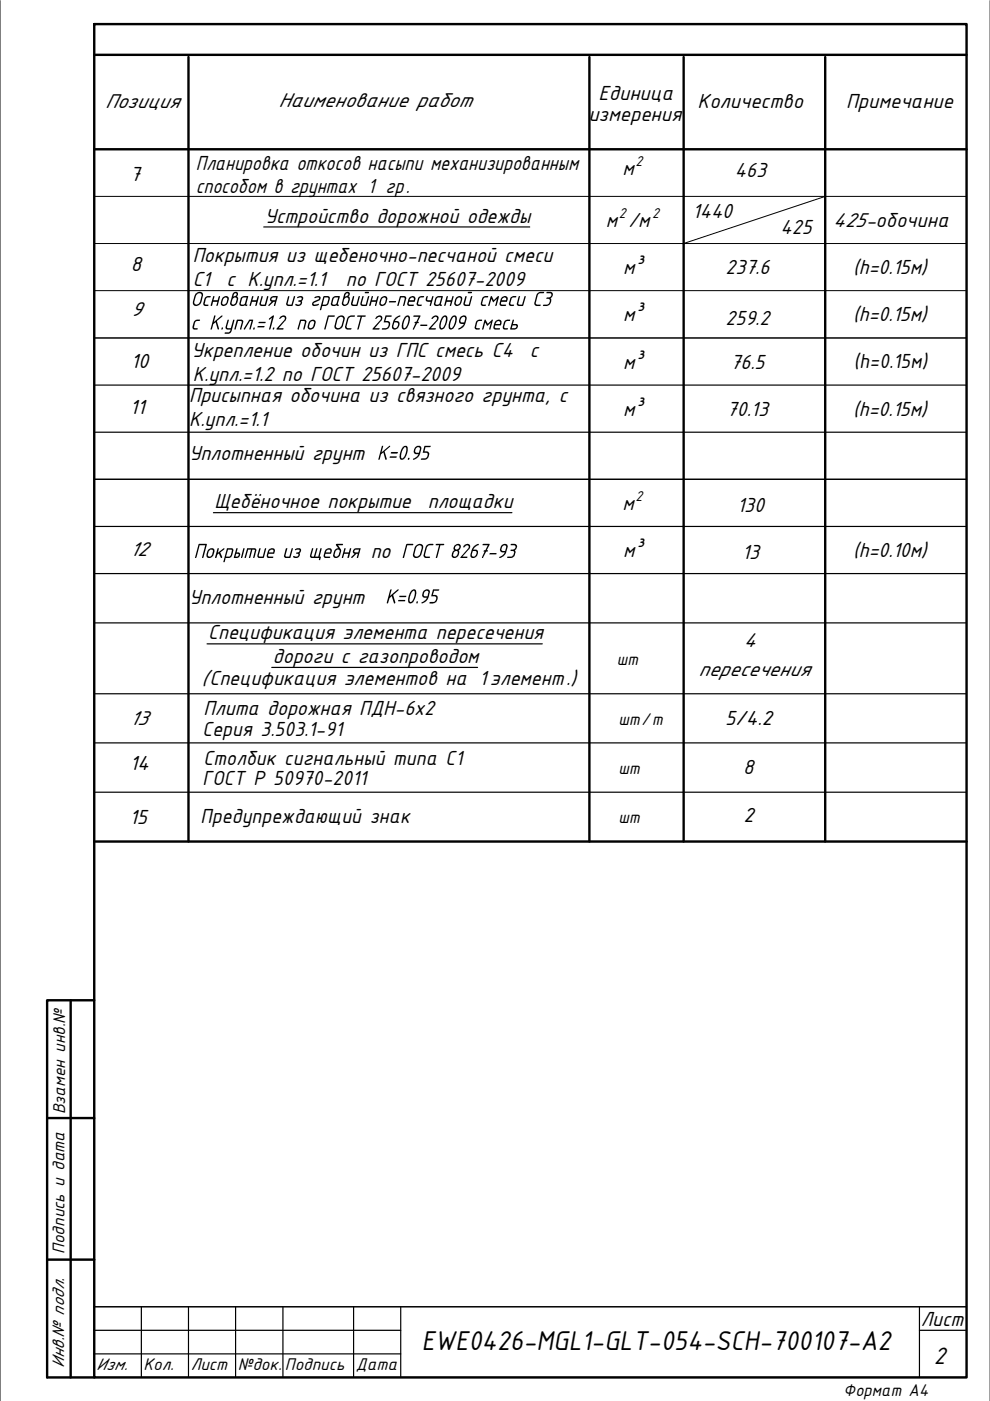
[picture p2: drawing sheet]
<svg xmlns="http://www.w3.org/2000/svg" width="210mm" height="297mm" viewBox="0 0 210 297" stroke-linecap="round" stroke-linejoin="round" font-family="sans-serif">
<!-- layer: 0 -->
<path d="M0 .1v296.9M209.9 .1v296.9M20 31.7h184.9M20 51.6h184.9M20 41.6h184.9M175 41.6l-30.1 10M20 61.6h184.9M20 71.7h184.9M20 277.1h184.9" fill="none" stroke="#000" stroke-width=".21"/>
<g fill="#000">
<path d="M41.2 68.1l.6-.3h.6l-.1 .3h-.6l-.3 .2-.3 1.1 .2 .2h.6v.2l-.7 .1a.45 .45 0 0 1-.4-.6zM45.4 67l.3-.1-.4 1.4 1.6-1.4h.3l-.1 .2-1.1 1 .4 1.6-.1 .2-.6-1.6-.5 .4-.3 1.1h-.3zM47 69.5h.3l-.2 .4-.2-.1zM48.2 67.8h.3l-.4 1.5 .2 .3h.6l.5-1.7 .2-.1 .1 .1-.7 2.5-.5 .4h-.8l.1-.3 .8-.1 .3-.5h-.8l-.3-.3zM50.2 67.8h1l.4 .2-.5 1.9-.2-.1 .4-1.4-.2-.3h-.6l-.5 1.7h-.3zM52.8 67.8h.9l-.6 2-.1 .1-.1-.2 .4-1.6h-.3l-1 1.7-.3 .1v-.2zM53.8 69.5h.2l-.2 .4-.1-.1zM57.1 67.5l.7-.6h.3l-.9 3-.2-.1 .7-2.4-.5 .4h-.2zM57.9 69.5h.3l-.2 .4-.2-.1zM59.4 67.3l.5-.4h.4l.3 .2 .1 .5-1.6 2h1l-.1 .3h-1.3l-.1-.2 1.8-2a.43 .43 0 0 0-.4-.5 .43 .43 0 0 0-.5 .3l-.3 .1zM82.5 63.9l1.4-.1 .1 .2-.1 .1h-1.4zM84.8 62.8h1l.3 .2v.3l-.5 1.6-.2-.1 .4-1.4-.2-.3h-.6l-.5 1.7h-.3z"/>
<path d="M88.8 63l.4-.2h.7l-.1 .3h-.7l-.2 .2-.3 1.2 .8 .1-.1 .3h-.6l-.4-.3zM89.1 68.9l.1-.1 1.4 .1-.1 .2h-1.3zM90.4 62.9h.3l-.1 .5 .1 .3h.7l.3-.9h.2l-.6 2.1-.2-.2 .2-.7h-.8l-.2-.2zM91.5 67.5l.7-.6 .6 .1 .2 .3-.2 .7-1.4 1.6h1v.2l-1.4 .1-.1-.3 1.7-1.9a.42 .42 0 0 0-.3-.5 .42 .42 0 0 0-.5 .3l-.2 .1zM94.7 62.9l.3-.1-.2 .9h.9l.2-.8h.3l-.7 2-.1-.2 .2-.7h-.9l-.3 .8h-.2zM101 68.1l.6-.3h.6v.3h-.7l-.3 .3-.3 1 .2 .2h.6l-.1 .3-.8-.1-.2-.3zM102.4 63l.4-.2h.7l-.1 .3h-.6l-.3 .2-.3 1.2 .8 .1v.1l-.1 .2h-.5a.45 .45 0 0 1-.5-.6zM102.7 67.8h.3l.4 .9 1-.9h.1l-.6 2.1-.2-.2 .4-1.3-.8 .7-.4-.7-.4 1.3-.1 .2-.2-.1zM104.1 62.8l.2 .1 .4 .8 .8-.8 .3-.1-.6 2h-.2l.4-1.4-.8 .7-.4-.7-.4 1.4h-.3zM106.9 68.1l.5-.3h.8l-.1 .3h-.6l-.3 .2-.3 1.1 .8 .3-.1 .2h-.6a.45 .45 0 0 1-.4-.6zM108.3 63.1l.5-.3h.7l-.2 .3h-.7l-.1 .2-.3 1.2 .8 .1-.2 .3h-.6l-.3-.3zM110 62.9l.2-.1 .1 .1-.4 1.6 .8 .1 .5-1.7 .3-.1-.7 2.1h-.9l-.3-.3z"/>
<path d="M113.8 62.3l.7-.4h.9l-.1 .3h-.9l-.4 .4-.4 1.7 .2 .3h.8l-.1 .3-.9-.1-.3-.3zM115.9 62l.9-.1 .3 .2 .1 .5-.5 .6 .2 .2v.4l-.3 .7-.6 .4h-.8v-.3h.8l.4-.2 .1-.9-.7-.3 1-.4a.37 .37 0 0 0 .1-.4 .37 .37 0 0 0-.4-.2h-.6zM90 94.6l1.3-.1-.2 .3h-.9l-.2 .9 .8 .1 .2 .5-.2 .6-.3 .5-1.2 .1 .1-.3 .9-.1 .4-.6-.1-.5-1-.1zM62.6 116.4l1-.2 .2 .3v.5a.52 .52 0 0 0-.2 .7l-.5 .6h-.5a.28 .28 0 0 1-.4-.1 .28 .28 0 0 1 .1-.4l.6 .2a.33 .33 0 0 0 .4-.4 .33 .33 0 0 0-.5-.2v-.2l.2-.1a.32 .32 0 0 0 .4-.2 .32 .32 0 0 0-.1-.4l-.7 .2zM66.1 116.3l.3-.1v.2l-.3 1.6h.4l.5-1.7 .3-.1-.5 1.8h.7l.4-1.7 .3-.1-.4 1.8 .2 .1-.2 .6h-.2l.1-.4h-1.7l-.2-.2-.1-.2zM73 116.3h.3l-.2 .8h.9l.2-.8 .3-.1-.6 2.1-.2-.1 .2-.8h-.9l-.2 .8-.3 .1zM102.4 115.3h1.4v.2l-.6 1.2h.3l-.1 .2-.3 .1-.7 1.2-.2 .1 .5-1.3-.2-.2 .4-.1 .5-1.1h-1.1zM103.8 117.3l1.4-.1 .1 .2-.1 .1h-1.4zM108.3 115.3l1.1 .1 .2 .2v.5l-.5 .6 .2 .5-.3 .8-.6 .3h-.8l.1-.3h.8l.3-.3 .2-.5-.1-.3-.6-.1-.1-.2 .7-.1 .4-.3a.37 .37 0 0 0 0-.4 .37 .37 0 0 0-.3-.2h-.7zM91.8 125h1.3l-.1 .3h-1l-.2 .8 .8 .2 .2 .6-.3 .6-.4 .4-1 .1-.1-.1 .1-.2 1.1-.2 .3-.6-.3-.5h-.8z"/>
<path d="M54.8 68.3l1.5-.1v.2l-.1 .1h-1.3zM54.7 69.2l1.3-.1 .1 .2-.1 .1h-1.4z"/>
<path d="M87.1 63.2l-.3 .5h.9l.1-.2a.39 .39 0 0 0-.2-.4 .39 .39 0 0 0-.5 .1zM86.8 63.1l.3-.2 .5-.1 .5 .4-.2 .8h-1.2v.5l1 .1-.1 .3h-.9l-.3-.3 .2-1.2z"/>
<path d="M92.8 63.1l-.3 .3-.2 1 .2 .2 .6-.1 .5-1.4zM92.4 63.1l.5-.3 1 .1-.4 1.6a.2 .2 0 0 1 .2 .2 .2 .2 0 0 1-.2 .2 .2 .2 0 0 1-.2-.1l-.9 .1-.3-.2-.1-.4z"/>
<path d="M94.1 67.2l-.5 .8-.2 1a.34 .34 0 0 0 .1 .5 .34 .34 0 0 0 .5-.1l.4-1 .2-.7a.35 .35 0 0 0-.1-.4 .35 .35 0 0 0-.4-.1zM93.9 67.1l.3-.2h.4l.2 .3 .1 .6-.6 1.6-.2 .3-.6 .2-.4-.4v-.7l.2-.7z"/>
<path d="M96.7 63.1l.6-.3 .5 .1 .2 .2-.3 1.3-.7 .5-.4-.1-.3-.3zM97.1 63.1l-.3 .4-.2 .6a.45 .45 0 0 0 .5 .5 .45 .45 0 0 0 .4-.5l.2-.6a.38 .38 0 0 0-.2-.4 .38 .38 0 0 0-.4 0z"/>
<path d="M96.1 67.2l-.5 .8-.2 1a.33 .33 0 0 0 .1 .5 .33 .33 0 0 0 .5-.1l.4-.7 .2-1a.35 .35 0 0 0-.1-.4 .35 .35 0 0 0-.4-.1zM95.8 67.2l.4-.3h.4l.2 .3 .1 .6-.6 1.7-.2 .2-.6 .2-.4-.4v-.7l.3-.9z"/>
<path d="M97.9 67.3l-.3 .6 .2 .5h.6l.2-.8a.41 .41 0 0 0-.2-.4 .41 .41 0 0 0-.5 .1zM97.5 67.4l.7-.5h.5l.2 .4-.4 1.7-1 .8a.19 .19 0 0 1-.3 0 .19 .19 0 0 1 0-.2 .19 .19 0 0 1 .3-.1l.8-.8h-.6l-.3-.3z"/>
<path d="M98.6 62.9l.3-.1-.3 1.6 .1 .2h.7l.4-1.7 .2-.1 .2 .1-.7 2h-.9l-.3-.2v-.4zM99.2 62l.8-.1 .1 .2-.9 .1z"/>
<path d="M105.3 68.2l-.2 .5h.9v-.2a.38 .38 0 0 0-.2-.4 .38 .38 0 0 0-.5 .1zM105 68.2l.7-.4h.3l.3 .3-.1 .9h-1.2l-.1 .3 .2 .3h.9v.2l-.1 .1h-.9a.45 .45 0 0 1-.4-.6z"/>
<path d="M106.6 63.2l-.2 .5h.9v-.2a.39 .39 0 0 0-.2-.4 .39 .39 0 0 0-.5 .1zM106.4 63l.8-.2 .4 .3-.1 .9h-1.2l-.1 .3 .2 .3h.9l-.2 .3h-.8l-.4-.3 .2-1.1z"/>
<path d="M108.7 67.8h.3l-.2 .9h.8l.2 .6-.5 .5-1.1 .1v-.2zM108.7 69l-.2 .6h.6a.3 .3 0 0 0 .4-.3 .3 .3 0 0 0-.2-.3z"/>
<path d="M88.3 94.9l-.3 .7 .2 .4h.6l.2-.8a.39 .39 0 0 0-.2-.4 .39 .39 0 0 0-.5 .1zM88.1 94.8l.4-.3h.5l.3 .2 .1 .3-.5 1.7-.7 .5a.41 .41 0 0 1-.7 .2l.8-.5 .4-.6h-.6l-.4-.4 .1-.7z"/>
<path d="M69.3 116.7l-.2 .4h.9l.1-.2a.43 .43 0 0 0-.4-.4 .43 .43 0 0 0-.4 .2zM69.1 116.5l.5-.3h.4l.3 .3-.1 .9h-1.2l-.1 .3 .1 .3h1l-.1 .3h-1l-.3-.2 .2-1.2z"/>
<path d="M71.2 115.4l1.4-.1 .1 .2-.1 .1h-.9l.6 .8v.5l-.3 1.1-.5 .3h-.5l-.4-.5 .2-.9 .2-.4 .7-.3-.5-.6zM71.2 116.7l-.2 .8a.45 .45 0 0 0 .4 .5 .45 .45 0 0 0 .4-.5l.3-.6a.45 .45 0 0 0-.4-.4 .45 .45 0 0 0-.5 .2z"/>
<path d="M74.9 116.6l.5-.4h1.1l-.6 2.1-.3-.1 .3-.8h-.3l-.9 .9h-.2l.7-.9-.4-.3zM75.2 116.7l-.1 .3 .8 .1 .2-.6z"/>
<path d="M100.2 116.8l-.2 .8a.47 .47 0 0 0 .5 .4 .47 .47 0 0 0 .5-.5v-.5zM100.4 115.9l.6-.4a.24 .24 0 0 1 .3-.2 .24 .24 0 0 1 .2 .3l-.8 .4-.4 .5 .9 .2 .1 .2-.1 .8-.5 .5-.6 .1-.4-.3v-.4l.3-1z"/>
<path d="M106.6 115.7l-.3 .7a.33 .33 0 0 0 .4 .4h.4l.2-.7a.39 .39 0 0 0-.2-.5 .39 .39 0 0 0-.5 .1zM106.3 115.6l.5-.3h.3l.3 .1 .3 .4-.5 1.6-.7 .7a.39 .39 0 0 1-.7 .1l.8-.5 .4-.5-.6-.1-.4-.4z"/>
<path d="M90.2 125.3l-.4 .7 .2 .4h.6l.2-.7a.38 .38 0 0 0-.2-.4 .38 .38 0 0 0-.4 0zM89.8 125.3l.5-.3h.5l.3 .3-.3 1.4-.4 .8-.4 .2a.41 .41 0 0 1-.6 .1l.8-.6 .3-.4-.7-.1-.3-.3v-.3z"/>
</g>
<g fill="none" stroke="#000" stroke-width=".25">
<path d="M55.9 48.1h56.4M20 81.6h184.9M20 91.6h184.9M20 101.6h184.9M20 111.6h184.9M45.3 108.7h63.2M20 121.6h184.9M20 132.1h184.9M43.9 136.5h71.1M20 147.1h184.9M20 157.5h184.9M57.6 141.5h43.7"/>
<path d="M20 177.1v114.9h184.9M20 168h184.9M20 277.1h184.9M30 277.1v14.9M40 277.1v14.9M50 277.1v14.9M60 277.1v14.9M75 277.1v14.9M85 277.1v14.9M194.9 277.1v14.9M20 287h65M20 282.1h65"/>
<path d="M194.9 282.1h10"/>
</g>
<path d="M20 5.1h184.9v286.9h-184.9zM20 11.6h184.9M40 12.1v166.3M125 12.1v166.3M144.9 12.1v166.3M175 12.1v166.3M20 31.7h184.9M20 178.4h184.9M15 212.1v79.9M20 212.1h-10v79.9h10M10 237.1h10M10 267.1h10" fill="none" stroke="#000" stroke-width=".51"/>
<text font-size="6.3" x="89.4" y="286.3">EWE0426-MGL1-GLT-054-SCH-700107-A2</text>
<text font-size="5.6" x="198" y="289.2">2</text>
<g font-size="4.8">
<text x="41.5" y="36">Планировка откосов насыпи механизированным</text>
<text x="41.5" y="41">способом в грунтах 1 гр.</text>
<text x="132" y="37.2">м</text>
<text x="155.8" y="37.5">463</text>
<text x="56.1" y="47.2">Устройство дорожной одежды</text>
<text x="146.9" y="46.3">1440</text>
<text x="128.4" y="48.1">м /м</text>
<text x="165.5" y="49.6">425</text>
<text x="40.9" y="55.6">Покрытия из щебеночно-песчаной смеси</text>
<text x="132.1" y="58.2">м³</text>
<text x="153.8" y="58.2">237.6</text>
<text x="180.9" y="58.2">(h=0.15м)</text>
<text x="40.4" y="64.9">Основания из гравийно-песчаной смеси С3</text>
<text x="40.9" y="60.6">С1</text>
<text x="48" y="60.6">с К.упл.=1.1</text>
<text x="73.3" y="60.6">по ГОСТ 25607-2009</text>
<text x="62.7" y="69.9">по ГОСТ 25607-2009 смесь</text>
<text x="132.1" y="68.1">м³</text>
<text x="153.8" y="68.9">259.2</text>
<text x="180.9" y="68.1">(h=0.15м)</text>
<text x="40.6" y="75.8">Укрепление обочин из ГПС смесь С4</text>
<text x="112.4" y="75.8">с</text>
<text x="40.9" y="80.8">К.упл.=1.2 по ГОСТ 25607-2009</text>
<text x="132.1" y="78.1">м³</text>
<text x="154.9" y="78.1">76.5</text>
<text x="40.1" y="85.3">Присыпная обочина из связного грунта, с</text>
<text x="132.1" y="88.1">м³</text>
<text x="154.1" y="88.1">70.13</text>
<text x="180.9" y="88.1">(h=0.15м)</text>
<text x="40.1" y="90.3">К.упл.=1.1</text>
<text x="40.1" y="97.5">Уплотненный грунт</text>
<text x="79.9" y="97.5">К=0.95</text>
<text x="45.5" y="107.8">Щебёночное покрытие</text>
<text x="90.7" y="107.8">площадки</text>
<text x="132" y="108.1">м</text>
<text x="156.3" y="108.5">130</text>
<text x="41" y="118.3">Покрытие из щебня</text>
<text x="78.6" y="118.3">по</text>
<text x="84.1" y="118.3">ГОСТ 8267-93</text>
<text x="132.1" y="118.1">м³</text>
<text x="157.4" y="118.5">13</text>
<text x="180.9" y="118.1">(h=0.10м)</text>
<text x="40.1" y="128">Уплотненный грунт</text>
<text x="81.7" y="128">К=0.95</text>
<text x="44.2" y="135.6">Спецификация элемента пересечения</text>
<text x="57.9" y="140.6">дороги с газопроводом</text>
<text x="43.2" y="151.7">Плита дорожная ПДН-6х2</text>
<text x="42.9" y="156.1">Серия 3.503.1-91</text>
<text x="42.9" y="166.5">ГОСТ Р 50970-2011</text>
<text x="43.2" y="162.1">Столбик сигнальный типа С1</text>
<text x="42.5" y="174.4">Предупреждающий знак</text>
<text x="195.2" y="281.1">Лист</text>
</g>
<g font-size="4.7">
<text x="22.3" y="22.9">Позиция</text>
<text x="59.1" y="22.8">Наименование работ</text>
<text x="126.9" y="21.2">Единица</text>
<text x="147.9" y="22.8">Количество</text>
<text x="179.4" y="22.8">Примечание</text>
<text x="124.8" y="25.6">измерения</text>
<text x="27.8" y="38.4">7</text>
<text x="176.6" y="48.2">425-обочина</text>
<text x="27.8" y="57.5">8</text>
<text x="27.8" y="67">9</text>
<text x="27.8" y="78">10</text>
<text x="181.1" y="77.9">(h=0.15м)</text>
<text x="27.5" y="87.9">11</text>
<text x="27.5" y="117.9">12</text>
<text x="157.6" y="137.2">4</text>
<text x="148.1" y="143.3">пересечения</text>
<text x="42.6" y="145.3">(Спецификация элементов на 1элемент.)</text>
<text x="27.5" y="153.8">13</text>
<text x="153.8" y="153.8">5/4.2</text>
<text x="27.5" y="163.2">14</text>
<text x="157.6" y="164.2">8</text>
<text x="27.5" y="174.7">15</text>
<text x="157.6" y="174.4">2</text>
</g>
<g font-size="4">
<text x="130.8" y="141.1">шт</text>
<text x="131.1" y="153.7">шт/т</text>
<text x="131.1" y="164.1">шт</text>
<text x="131.1" y="174.6">шт</text>
<text x="178.9" y="296">Формат А4</text>
</g>
<g font-size="3.9">
<text x="13.8" y="236.3" transform="rotate(-90 13.8 236.3)">Взамен инв.№</text>
<text x="13.7" y="265.8" transform="rotate(-90 13.7 265.8)">Подпись и дата</text>
<text x="13.6" y="290.1" transform="rotate(-90 13.6 290.1)">Инв.№ подл.</text>
<text x="20.4" y="290.4">Изм.</text>
<text x="30.4" y="290.4">Кол.</text>
<text x="40.4" y="290.4">Лист</text>
<text x="50.4" y="290.4">№док.</text>
<text x="60.4" y="290.4">Подпись</text>
<text x="75.4" y="290.4">Дата</text>
</g>
<g font-size="3.4">
<text x="134.7" y="35.3">2</text>
<text x="131.2" y="46.3">2</text>
<text x="138.3" y="46.3">2</text>
<text x="134.7" y="106.3">2</text>
</g>
</svg>
